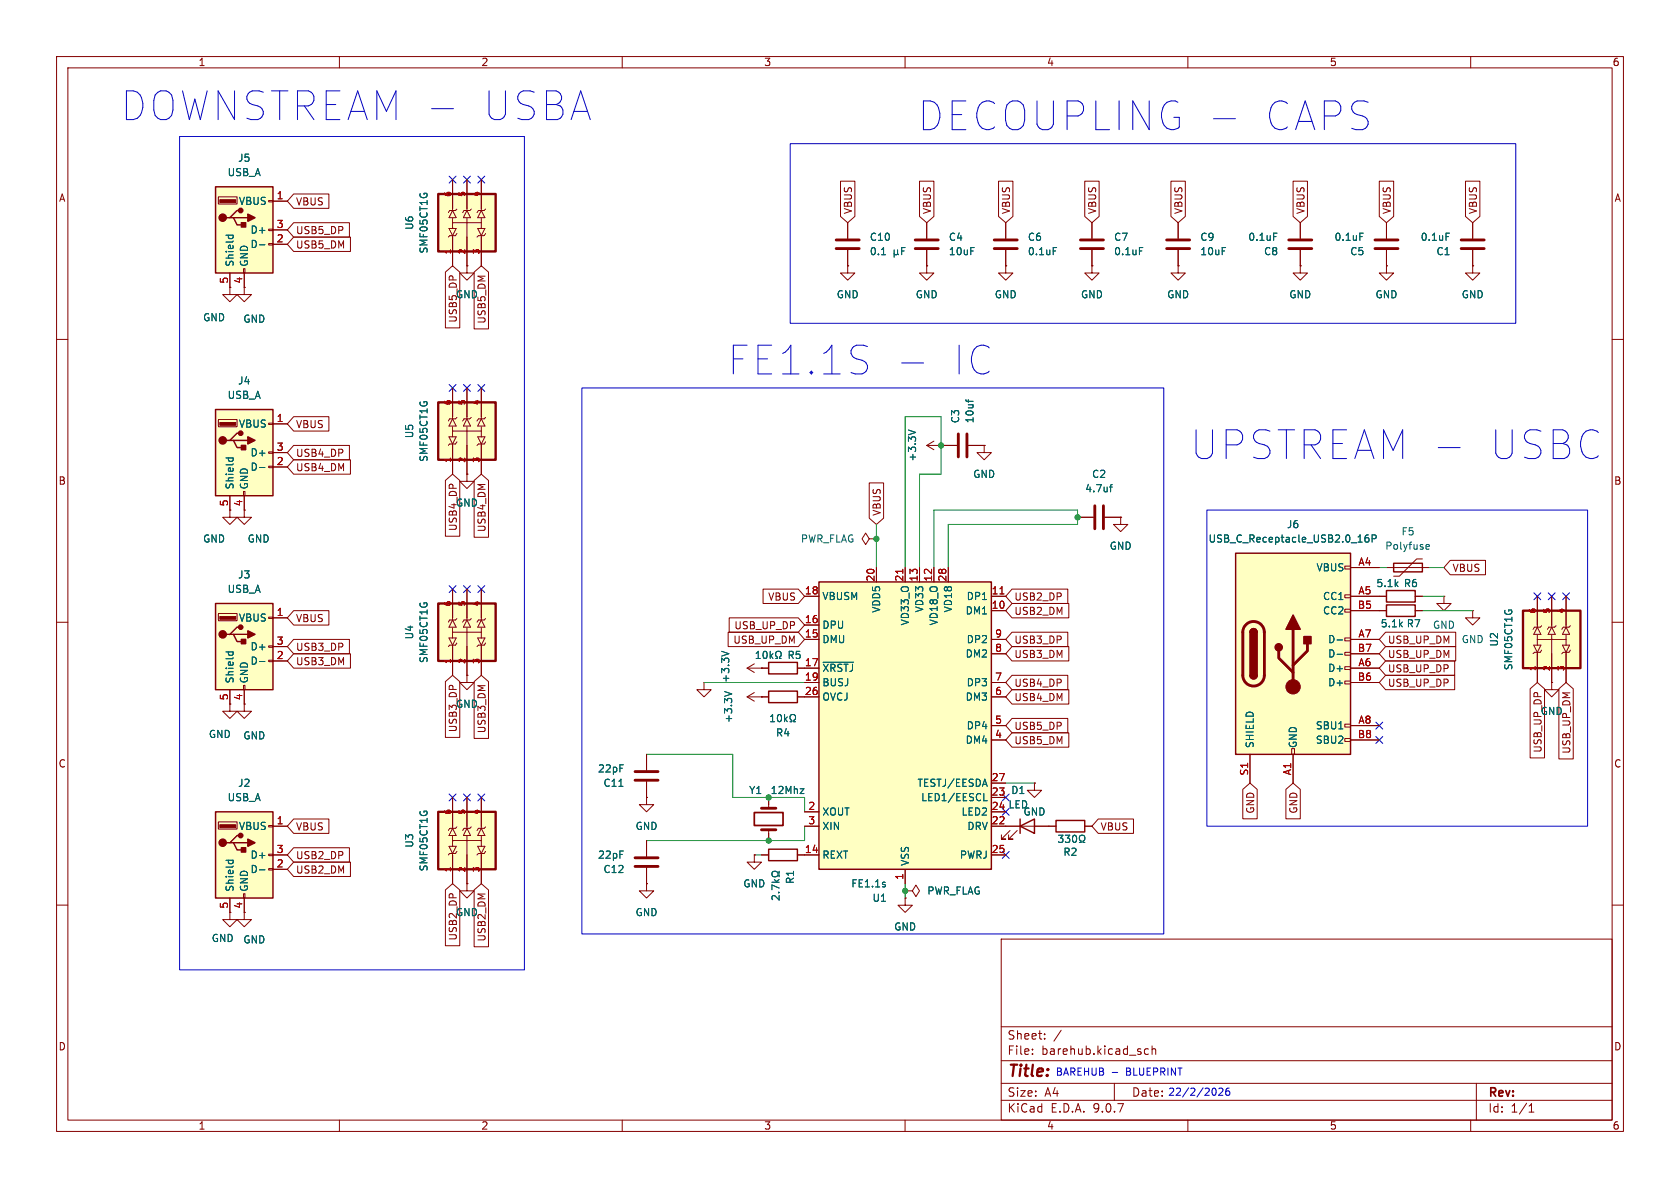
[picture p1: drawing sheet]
<svg xmlns="http://www.w3.org/2000/svg" width="297mm" height="210mm" viewBox="0 0 297 210" stroke-linecap="round" stroke-linejoin="round" font-family="sans-serif">
<g fill="none" stroke="#840000" stroke-width=".18">
<path d="M10 10h277v190h-277zM12 12h273v186h-273zM60 10v2M110 10v2M160 10v2M210 10v2M260 10v2M149.9 39.4v2.8M149.9 44.2v2.8M10 60h2M285 60h2M153.7 95.3l-.7-1.1-.6 1.1 .6 1 .7-1h1.2"/>
<path d="M154.9 95.3h.1M10 110h2M134.6 118.1h1.3M141 118.1h1.2M285 110h2M134.6 123.2h1.3M141 123.2h1.2M114.3 141v1.2h1.3l-1.3 1.3-1.3-1.3h1.3M114.3 141h.1M135.9 141v1.9M135.9 146.7v1.9M10 160h2"/>
<path d="M177 166h108v32h-108zM285 160h2M60 198v2M110 198v2M160 198v2M177 194.5h108M177 191.5h108M177 187.5h108M177 181.5h108M182.5 186.3v.1M182.5 185.5v.1M184.7 183.6v.1"/>
<path d="M184.7 182.8v.1M187.6 182.1l-1.3 2M197 191.5v3M203 185.5l-.4-.1-.3 .3v.4l.2 .2h.5M203.7 185.5l.2-.1 .3 .1 .1 .9M203.7 184.9v1.5M210 198v2M260 198v2M261 191.5v6.5M270.3 196.6h.9M270.3 195.5l.4-.4v1.5"/>
</g>
<path d="M147.8 42.4h4.1M147.8 43.9h4.1M134.6 146.7h2.6M134.6 142.9h2.6" fill="none" stroke="#840000" stroke-width=".51"/>
<g fill="none" stroke="#006464" stroke-width=".18">
<path d="M155.8 45h.8M158.1 44.8l.2 .2h.2l.2-.2M158.1 44.2v1.3M158.7 44.8l.2 .2M158.7 44.2v.6M159.4 44.4h.4M160 43.8h-.6v1.2M133.7 116.4h.7M133.7 115.5l.3-.4v1.3M135 115.3l.2-.2a.68 .68 0 0 1 .4 .7 .68 .68 0 0 1-.4 .6l-.2-.1-.1-.4zM136.2 115.1v1.3M136.3 115.9l.3 .5"/>
<path d="M136.6 115.6l-.4 .4M137.1 116.4h.3v-.2a.54 .54 0 0 1-.2-.8 .54 .54 0 0 1 .7-.2 .58 .58 0 0 1-.1 1v.2h.3M136.2 127.6h.7M136.2 126.7l.4-.4v1.3M137.6 126.4l.1-.1a.68 .68 0 0 1 .5 .6 .68 .68 0 0 1-.5 .7 .84 .84 0 0 1-.1-1.2zM138.7 126.3v1.3M138.8 127.1l.4 .5M139.2 126.7l-.5 .5M139.7 127.6h.3v-.3a.54 .54 0 0 1-.3-.7 .54 .54 0 0 1 .8-.2 .58 .58 0 0 1-.2 .9v.3h.3M141.5 139.4h.6l-.6 .9h.6"/>
</g>
<path d="M133.3 143.6h5.1v2.3h-5.1z" fill="none" stroke="#840000" stroke-width=".3"/>
<path d="M135.9 117.1h5.1v2h-5.1zM135.9 122.2h5.1v2h-5.1z" fill="none" stroke="#840000" stroke-width=".25"/>
<path d="M144.8 102.9h30.5v50.8h-30.5z" fill="#ffffc2"/>
<path d="M246.4 99.6h5.1v1.5h-5.1zM144.8 102.9h30.5v50.8h-30.5zM245.1 104.4h5.1v2h-5.1zM245.1 106.9h5.1v2.1h-5.1zM135.9 150.1h5.1v2h-5.1z" fill="none" stroke="#840000" stroke-width=".25"/>
<g fill="none" stroke="#840000" stroke-width=".18">
<path d="M163.8 39.4v2.8M177.8 39.4v2.8M193 39.4v2.8M149.9 47v1.3h1.2l-1.2 1.2-1.3-1.2h1.3M149.9 47h.1M163.8 47v1.3h1.3l-1.3 1.2-1.2-1.2h1.2M163.8 47h.1M163.8 44.2v2.8M177.8 47v1.3h1.3l-1.3 1.2-1.3-1.2h1.3M177.8 47h.1M177.8 44.2v2.8M193 47v1.3h1.3l-1.3 1.2-1.2-1.2h1.2"/>
<path d="M193 47h.1M193 44.2v2.8M229.9 47v1.3h1.2l-1.2 1.2-1.3-1.2h1.3M229.9 47h.1M163.8 78.7h5.4M163.8 78.7l1.3 .8M165.1 78l-1.3 .7M166.4 78.7h.1M171.2 78.7h2.8M174 78.7v1.3h1.3l-1.3 1.3-1.3-1.3h1.3M174 78.7h.1M190.5 91.4h2.8"/>
<path d="M195.3 91.4h2.8M198.1 91.4v1.3h1.3l-1.3 1.3-1.3-1.3h1.3M198.1 91.4h.1M251.5 98.8h-1.1l-3 3.1h-1M132.1 118.1h2.5M132.1 118.1l1.2 .8M133.3 117.3l-1.2 .8M134.6 118.1h.1M142.2 105.4h2.6M142.2 110.5h2.6M142.2 113h2.6M142.2 118.1h2.6"/>
<path d="M154.9 100.3v2.6M160 100.3v2.6M162.6 100.3v2.6M165.1 100.3v2.6M167.6 100.3v2.6M175.3 105.4h2.5M175.3 113h2.5M175.3 108h2.5M175.3 115.6h2.5M243.8 105.4h1.3M243.8 108h1.3M245.1 100.3h7.6"/>
<path d="M250.2 105.4h1.3M250.2 108h1.3M114.3 133.4v2.7M114.3 138.2v2.8M142.2 120.7h2.6M142.2 123.2h2.6M175.3 120.7h2.5M175.3 123.2h2.5M175.3 128.3h2.5M175.3 130.8h2.5M175.3 138.4h2.5M114.3 148.6v2.8"/>
<path d="M114.3 153.4v2.8M133.3 151.1v1.3h1.3l-1.3 1.3-1.2-1.3h1.2M133.3 151.1h.1M134.6 151.1h1.3M141 151.1h3.8M142.2 143.5h2.6M142.2 146.1h2.6M160 157.5h1.3l.6-1 .7 1-.7 1-.6-1M160 157.5h.1M160 158.8v1.2h1.3l-1.3 1.3-1.3-1.3h1.3M160 158.8h.1M160 153.7v2.5"/>
<path d="M175.3 146.1h2.5M175.3 151.1h2.5M175.3 141h2.5"/>
</g>
<g fill="none" stroke="#006464" stroke-width=".18">
<path d="M186.2 43.8h.6M201.4 43.8h.6M160.6 76l1.3 .4M170.8 70.6v.3M171.2 70.6v.5M196.2 86.1h.4M196.6 85.7l-.3 .2v1M252.1 96.9l.2 .2 .3-.1M252.1 96.4l.2-.1h.2l.2 .1v.2l-.6 .1M127.6 115.1l1.2 .5M145.5 117.1h5.4M109.4 139h.7"/>
<path d="M136.5 156h1.2M136.9 155.5l.5 .5M137.6 157.8h.1M137.7 158.3v.8l-.9-.8-.3 .3 .1 .4M137.7 154v.3h-.2a.54 .54 0 0 0-.7-.2 .54 .54 0 0 0-.3 .7 .58 .58 0 0 0 1-.1h.2v.3M137.7 157l-1.2-.6v.9M137.7 155.5l-.4 .3M173.9 141.5h.6"/>
</g>
<path d="M159.6 100.6v.8M176.8 105h.7" fill="none" stroke="#a90000" stroke-width=".18"/>
<g fill="none" stroke="#840000" stroke-width=".51">
<path d="M161.8 42.4h4.1M161.8 43.9h4.1M175.8 42.4h4M175.8 43.9h4M191 42.4h4.1M191 43.9h4.1M169.4 76.7v4.1M170.9 76.7v4.1M193.5 89.4v4.1M195.1 89.4v4.1M112.3 137.9h4M112.3 136.4h4"/>
<path d="M112.3 153.2h4M112.3 151.6h4"/>
</g>
<path d="M38.1 106.7h10.2v15.2h-10.2z" fill="#ffffc2"/>
<path d="M38.1 106.7h10.2v15.2h-10.2zM40.6 112.1h.7l.6 1.3h1.3M41.3 112.1h2.5M42.5 110.9h-.6l-1.3 1.2h-.6" fill="none" stroke="#840000" stroke-width=".25"/>
<g fill="#840000" stroke="#840000" stroke-width=".25">
<path d="M42.7 113h.7v.8h-.7z"/>
<path d="M43.8 111.5l1.3 .6-1.3 .7z"/>
<circle cx="39.4" cy="112.1" r=".63"/>
<circle cx="42.5" cy="110.9" r=".38"/>
</g>
<path d="M38.9 109h2.8v.5h-2.8z" fill="#840000" stroke="#840000" stroke-width=".18"/>
<path d="M38.6 108.5h3.3v1.2h-3.3zM47.5 109.1h.8v.2h-.8zM47.5 114.2h.8v.2h-.8zM47.5 116.7h.8v.3h-.8zM48.3 109.2h2.5M48.3 114.3h2.5M48.3 116.8h2.5M260.3 108v1.2h1.3l-1.3 1.3-1.2-1.3h1.2M260.3 108h.1M40.6 121.9v2.6M43.1 121.2h.2v.7h-.2zM43.2 121.9v2.6" fill="none" stroke="#840000" stroke-width=".18"/>
<path d="M39.9 115.2h1.3M40.4 115.2v.4M41.2 115.2v.4M45.9 116.9h.9" fill="none" stroke="#006464" stroke-width=".18"/>
<path d="M269.2 108h10.2v10.1h-10.2z" fill="#ffffc2"/>
<path d="M269.2 108h10.2v10.1h-10.2z" fill="none" stroke="#840000" stroke-width=".41"/>
<g fill="none" stroke="#840000" stroke-width=".18">
<path d="M255.3 105.4v1.3h1.2l-1.2 1.3-1.3-1.3h1.3M255.3 105.4h.1M271.1 114h1.3l-.6 1.3zM271.8 105.4v5.6M271.8 112.3v1.7M271.8 115.3v5.4M271.8 113h5.1M271.8 110.9l.6 1.2h-1.3zM272.5 114.9l-.2 .4h-1l-.3 .3M272.5 110.6l-.2 .3h-1l-.3 .4M274.3 105.4v5.3M274.3 112.3v8.4"/>
<path d="M274.3 110.9l.7 1.2h-1.3zM275.1 110.6l-.3 .3h-1l-.2 .4M276.2 114h1.3l-.6 1.3zM276.9 105.4v5.6M276.9 112.3v1.7M276.9 115.3v5.4M276.9 110.9l.6 1.2h-1.3zM277.6 114.9l-.2 .4h-1l-.3 .3M277.6 110.6l-.2 .3h-1l-.3 .4M274.3 120.7v1.2h1.3l-1.3 1.3-1.3-1.3h1.3M274.3 120.7h.1"/>
</g>
<path d="M218.4 97.8h20.4v35.6h-20.4z" fill="#ffffc2"/>
<g fill="none" stroke="#840000" stroke-width=".18">
<path d="M245.1 47v1.3h1.3l-1.3 1.2-1.3-1.2h1.3M245.1 47h.1M237.7 100.1h1.1v.5h-1.1zM237.7 105.2h1.1v.5h-1.1zM237.7 107.7h1.1v.5h-1.1zM237.7 112.8h1.1v.5h-1.1zM237.7 115.3h1.1v.5h-1.1zM237.7 117.9h1.1v.5h-1.1zM238.8 100.3h5M238.8 105.4h5M238.8 108h5M238.8 113h5"/>
<path d="M238.8 115.6h5M238.8 118.1h5M124.5 120.7v1.2h1.2l-1.2 1.3-1.3-1.3h1.3M124.5 120.7h.1M132.1 123.2l1.2 .8M132.1 123.2h2.5M133.3 122.4l-1.2 .8M134.6 123.2h.1M221 133.4v5M228.3 132.3h.6v1.1h-.6zM228.6 133.4v5M237.7 120.4h1.1v.5h-1.1z"/>
<path d="M237.7 128h1.1v.5h-1.1zM237.7 130.6h1.1v.5h-1.1zM238.8 120.7h5M238.8 128.3h5M238.8 130.8h5M114.3 156.2v1.3h1.3l-1.3 1.3-1.3-1.3h1.3M114.3 156.2h.1"/>
</g>
<path d="M218.4 97.8h20.4v35.6h-20.4zM221 111.8a.64 .64 0 0 1 .6-.7 .64 .64 0 0 1 .6 .7M221 119.4a.64 .64 0 0 0 .6 .6 .64 .64 0 0 0 .6-.6" fill="none" stroke="#840000" stroke-width=".25"/>
<path d="M220.3 110.4a1.9 1.9 0 0 1 2-.4 1.9 1.9 0 0 1 1.2 1.8v7.6a1.91 1.91 0 0 1-1.9 1.9 1.91 1.91 0 0 1-1.9-1.9v-7.8l.2-.6zM226.1 115.1v1.2l2.5 2.6M228.6 111.3v10.1M231.1 113.8v1.3l-2.5 2.5" fill="none" stroke="#840000" stroke-width=".51"/>
<g fill="#840000" stroke="#840000" stroke-width=".25">
<path d="M221 111.8h1.2v7.6h-1.2z"/>
<path d="M221.2 111.3a.64 .64 0 0 1 .7-.1 .64 .64 0 0 1 .3 .6h-1.2z"/>
<path d="M221 119.4h1.2a.64 .64 0 0 1-.6 .6 .64 .64 0 0 1-.6-.6z"/>
<path d="M228.6 108.7l1.3 2.6h-2.6z"/>
<path d="M230.5 112.5h1.3v1.3h-1.3z"/>
<circle cx="226.1" cy="114.4" r=".63"/>
</g>
<circle cx="228.6" cy="121.4" r="1.27" fill="#840000" stroke="#840000" stroke-width=".18"/>
<path d="M241.9 94.6h-.4a.86 .86 0 0 0 0 1.2l.5-.1v-.4l-.2-.3h-.3l-.2 .3M242.6 95.2h.6l.1-.2-.1-.3-.6-.1v1.2M236.4 113.1h.9M236.4 115.7h.9M128.1 122.2l1.3 .5" fill="none" stroke="#006464" stroke-width=".18"/>
<path d="M38.1 72.4h10.2v15.2h-10.2z" fill="#ffffc2"/>
<path d="M38.1 72.4h10.2v15.2h-10.2zM40.6 77.9h.7l.6 1.2h1.3M41.3 77.9h2.5M42.5 76.6h-.6l-1.3 1.3h-.6" fill="none" stroke="#840000" stroke-width=".25"/>
<g fill="#840000" stroke="#840000" stroke-width=".25">
<path d="M42.7 78.7h.7v.8h-.7z"/>
<path d="M43.8 77.2l1.3 .7-1.3 .6z"/>
<circle cx="39.4" cy="77.9" r=".63"/>
<circle cx="42.5" cy="76.6" r=".38"/>
</g>
<path d="M38.9 74.7h2.8v.5h-2.8z" fill="#840000" stroke="#840000" stroke-width=".18"/>
<g fill="none" stroke="#840000" stroke-width=".18">
<path d="M40.6 50.8v1.3h1.3l-1.3 1.2-1.2-1.2h1.2M40.6 50.8h.1M43.2 50.8v1.3h1.2l-1.2 1.2-1.3-1.2h1.3M82.5 47v1.3h1.3l-1.3 1.2-1.2-1.2h1.2M82.5 47h.1M38.6 74.2h3.3v1.2h-3.3zM47.5 74.8h.8v.3h-.8zM47.5 79.9h.8v.2h-.8zM48.3 74.9h2.5M40.6 90.2v1.2h1.3l-1.3 1.3-1.2-1.3h1.2M40.6 90.2h.1M40.6 87.6v2.6"/>
<path d="M43.1 86.9h.2v.7h-.2zM43.2 87.6v3.8h1.2l-1.2 1.3-1.3-1.3h1.3M47.5 82.4h.8v.3h-.8zM48.3 80h2.5M48.3 82.6h2.5"/>
</g>
<path d="M39.9 81h1.3M40.4 81v.3M41.2 81v.3M45.9 82.6h.9" fill="none" stroke="#006464" stroke-width=".18"/>
<path d="M77.5 34.3h10.1v10.2h-10.1z" fill="#ffffc2"/>
<path d="M77.5 34.3h10.1v10.2h-10.1z" fill="none" stroke="#840000" stroke-width=".41"/>
<g fill="none" stroke="#840000" stroke-width=".18">
<path d="M80 31.8v5.5M80 38.6v1.8M80 39.4h5.1M80 37.2l.6 1.3h-1.2zM80.8 37l-.3 .2h-1l-.3 .4M82.5 31.8v5.3M82.5 38.6v8.4M82.5 37.2l.7 1.3h-1.3zM83.3 37l-.2 .2h-1.1l-.2 .4M85.1 31.8v5.5M85.1 38.6v1.8M85.1 37.2l.6 1.3h-1.2z"/>
<path d="M85.9 37l-.3 .2h-1l-.3 .4M79.4 40.4h1.2l-.6 1.3zM80 41.7v5.3M80.8 41.3l-.3 .4h-1l-.3 .2M84.5 40.4h1.2l-.6 1.3zM85.1 41.7v5.3M85.9 41.3l-.3 .4h-1l-.3 .2"/>
</g>
<path d="M38.1 33h10.2v15.3h-10.2z" fill="#ffffc2"/>
<path d="M38.1 33h10.2v15.3h-10.2zM40.6 38.5h.7l.6 1.3h1.3M41.3 38.5h2.5M42.5 37.2h-.6l-1.3 1.3h-.6" fill="none" stroke="#840000" stroke-width=".25"/>
<g fill="#840000" stroke="#840000" stroke-width=".25">
<path d="M42.7 39.4h.7v.7h-.7z"/>
<path d="M43.8 37.8l1.3 .7-1.3 .6z"/>
<circle cx="39.4" cy="38.5" r=".63"/>
<circle cx="42.5" cy="37.2" r=".38"/>
</g>
<path d="M38.9 35.3h2.8v.5h-2.8z" fill="#840000" stroke="#840000" stroke-width=".18"/>
<path d="M38.6 34.8h3.3v1.3h-3.3zM47.5 35.4h.8v.3h-.8zM48.3 35.6h2.5M40.6 48.3v2.5M43.1 47.5h.2v.8h-.2zM43.2 48.3v2.5M47.5 40.5h.8v.3h-.8zM47.5 43.1h.8v.2h-.8zM48.3 40.6h2.5M48.3 43.2h2.5" fill="none" stroke="#840000" stroke-width=".18"/>
<path d="M39.9 41.6h1.3M40.4 41.6v.3M41.2 41.6v.3M45.9 43.3h.9" fill="none" stroke="#006464" stroke-width=".18"/>
<path d="M77.5 71.1h10.1v10.2h-10.1z" fill="#ffffc2"/>
<path d="M77.5 71.1h10.1v10.2h-10.1z" fill="none" stroke="#840000" stroke-width=".41"/>
<g fill="none" stroke="#840000" stroke-width=".18">
<path d="M79.4 77.2h1.2l-.6 1.3zM80 68.6v5.6M80 75.4v1.8M80 78.5v5.3M80 76.2h5.1M80 74l.6 1.3h-1.2zM80.8 78.1l-.3 .4h-1l-.3 .2M80.8 73.8l-.3 .2h-1l-.3 .4M82.5 68.6v5.3M82.5 75.4v8.4M82.5 74l.7 1.3h-1.3zM83.3 73.8l-.2 .2h-1.1l-.2 .4"/>
<path d="M84.5 77.2h1.2l-.6 1.3zM85.1 68.6v5.6M85.1 75.4v1.8M85.1 78.5v5.3M85.1 74l.6 1.3h-1.2zM85.9 78.1l-.3 .4h-1l-.3 .2M85.9 73.8l-.3 .2h-1l-.3 .4"/>
</g>
<path d="M38.1 143.5h10.2v15.3h-10.2z" fill="#ffffc2"/>
<path d="M38.1 143.5h10.2v15.3h-10.2zM40.6 149h.7l.6 1.2h1.3M41.3 149h2.5M42.5 147.7h-.6l-1.3 1.3h-.6" fill="none" stroke="#840000" stroke-width=".25"/>
<g fill="#840000" stroke="#840000" stroke-width=".25">
<path d="M42.7 149.9h.7v.7h-.7z"/>
<path d="M43.8 148.3l1.3 .7-1.3 .6z"/>
<circle cx="39.4" cy="149" r=".63"/>
<circle cx="42.5" cy="147.7" r=".38"/>
</g>
<path d="M38.9 145.8h2.8v.5h-2.8z" fill="#840000" stroke="#840000" stroke-width=".18"/>
<path d="M38.6 145.3h3.3v1.3h-3.3zM40.6 158.8v2.5M43.1 158h.2v.8h-.2zM43.2 158.8v3.8h1.2l-1.2 1.2-1.3-1.2h1.3M47.5 145.9h.8v.3h-.8zM47.5 151h.8v.3h-.8zM47.5 153.5h.8v.3h-.8zM48.3 146.1h2.5M48.3 151.1h2.5M48.3 153.7h2.5" fill="none" stroke="#840000" stroke-width=".18"/>
<path d="M39.9 152.1h1.3M40.4 152.1v.3M41.2 152.1v.3M45.9 153.8h.9" fill="none" stroke="#006464" stroke-width=".18"/>
<path d="M77.5 143.5h10.1v10.2h-10.1z" fill="#ffffc2"/>
<path d="M77.5 143.5h10.1v10.2h-10.1z" fill="none" stroke="#840000" stroke-width=".41"/>
<g fill="none" stroke="#840000" stroke-width=".18">
<path d="M260.3 47v1.3h1.3l-1.3 1.2-1.2-1.2h1.2M260.3 47h.1M82.5 83.8v1.3h1.3l-1.3 1.3-1.2-1.3h1.2M82.5 83.8h.1M79.4 149.6h1.2l-.6 1.3zM80 141v5.6M80 147.8v1.8M80 150.9v5.3M80 148.6h5.1M80 146.4l.6 1.3h-1.2zM80.8 150.5l-.3 .4h-1l-.3 .2M80.8 146.2l-.3 .2h-1l-.3 .4"/>
<path d="M82.5 156.2v1.3h1.3l-1.3 1.3-1.2-1.3h1.2M82.5 156.2h.1M82.5 141v5.3M82.5 147.8v8.4M82.5 146.4l.7 1.3h-1.3zM83.3 146.2l-.2 .2h-1.1l-.2 .4M84.5 149.6h1.2l-.6 1.3zM85.1 141v5.6M85.1 147.8v1.8M85.1 150.9v5.3M85.1 146.4l.6 1.3h-1.2zM85.9 150.5l-.3 .4h-1l-.3 .2"/>
<path d="M85.9 146.2l-.3 .2h-1l-.3 .4M185.4 146.1h1.3M191.8 146.1h1.2M40.6 161.3v1.3h1.3l-1.3 1.2-1.2-1.2h1.2M40.6 161.3h.1"/>
</g>
<path d="M186.7 145h5.1v2.1h-5.1z" fill="none" stroke="#840000" stroke-width=".25"/>
<path d="M187.1 147.6h.8l-.4 .5 .4 .2v.5l-.2 .1-.6-.1M188.3 147.6h.8l-.4 .5 .4 .2v.5l-.2 .1-.6-.1M189.7 147.8l.2-.2a.68 .68 0 0 1 .4 .7 .68 .68 0 0 1-.4 .6l-.2-.1-.1-.4zM190.8 148.9h.3v-.2a.54 .54 0 0 1-.3-.8 .54 .54 0 0 1 .8-.2 .58 .58 0 0 1-.1 1v.2h.3" fill="none" stroke="#006464" stroke-width=".18"/>
<path d="M77.5 106.7h10.1v10.1h-10.1z" fill="#ffffc2"/>
<path d="M77.5 106.7h10.1v10.1h-10.1z" fill="none" stroke="#840000" stroke-width=".41"/>
<g fill="none" stroke="#840000" stroke-width=".18">
<path d="M48.3 35.6h2.5M51.9 34.3h6.2v2.5h-6.2l-1.1-1.2zM51.9 39.4h9.9v2.5h-9.9l-1.1-1.3zM80 31.8v5M82.5 31.8v5M85.1 31.8v5M148.6 32h2.5v6.3l-1.2 1.1-1.3-1.1zM149.9 39.4v2.8M162.6 32h2.5v6.3l-1.3 1.1-1.2-1.1zM163.8 39.4v2.8M176.5 32h2.6v6.3l-1.3 1.1-1.3-1.1zM177.8 39.4v2.8"/>
<path d="M191.8 32h2.5v6.3l-1.3 1.1-1.2-1.1zM193 39.4v2.8M207 32h2.6v6.3l-1.3 1.1-1.3-1.1zM208.3 39.4v2.8M228.6 32h2.5v6.3l-1.2 1.1-1.3-1.1zM229.9 39.4v2.8M243.8 32h2.6v6.3l-1.3 1.1-1.3-1.1zM245.1 39.4v2.8M259.1 32h2.5v6.3l-1.3 1.1-1.2-1.1zM260.3 39.4v2.8M40.6 50.8h.1M40.6 48.3v2.5"/>
<path d="M43.2 48.3v2.5M48.3 40.6h2.5M48.3 43.2h2.5M51.9 41.9h10.1v2.6h-10.1l-1.1-1.3zM78.7 48.1l1.3-1.1 1.3 1.1v9.9h-2.6zM80 41.9v5.1M82.5 47h.1M82.5 41.9v5.1M83.8 48.1l1.3-1.1 1.3 1.1v10h-2.6zM85.1 41.9v5.1M149.9 47h.1M149.9 44.2v2.8"/>
<path d="M163.8 47h.1M163.8 44.2v2.8M177.8 47h.1M177.8 44.2v2.8M193 47h.1M193 44.2v2.8M208.3 47v1.3h1.2l-1.2 1.2-1.3-1.2h1.3M208.3 47h.1M208.3 44.2v2.8M229.9 47h.1M229.9 44.2v2.8M245.1 47h.1"/>
<path d="M245.1 44.2v2.8M260.3 47h.1M260.3 44.2v2.8M48.3 74.9h2.5M51.9 73.7h6.2v2.5h-6.2l-1.1-1.3zM51.9 78.7h9.9v2.6h-9.9l-1.1-1.3zM80 68.6v5.1M80 78.7v5.1M82.5 68.6v5.1M82.5 78.7v5.1M85.1 68.6v5.1M85.1 78.7v5.1"/>
<path d="M166.4 78.7h.1M166.4 78.7h2.8M171.2 78.7h2.8M174 78.7h.1M40.6 90.2h.1M40.6 87.6v2.6M43.2 87.6v2.6M48.3 80h2.5M48.3 82.6h2.5M51.9 81.3h10.1v2.5h-10.1l-1.1-1.2zM78.7 84.9l1.3-1.1 1.3 1.1v9.9h-2.6zM82.5 83.8h.1"/>
<path d="M83.8 84.9l1.3-1.1 1.3 1.1v10.1h-2.6zM153.7 85.4h2.5v6.2l-1.3 1.1-1.2-1.1zM190.5 91.4h2.8M195.3 91.4h2.8M198.1 91.4h.1M256.4 99.1h6.2v2.5h-6.2l-1.1-1.3zM48.3 109.2h2.5M48.3 114.3h2.5M48.3 116.8h2.5M51.9 113h9.9v2.6h-9.9l-1.1-1.3zM51.9 115.6h10.1v2.5h-10.1l-1.1-1.3zM51.9 107.9h6.2v2.6h-6.2l-1.1-1.3z"/>
<path d="M79.4 112.8h1.2l-.6 1.2zM80 104.1v5.6M80 111v1.8M80 114v5.4M80 111.8h5.1M80 109.6l.6 1.3h-1.2zM80.8 113.7l-.3 .3h-1l-.3 .3M80.8 109.3l-.3 .3h-1l-.3 .4M82.5 119.4v1.3h1.3l-1.3 1.2-1.2-1.2h1.2M82.5 119.4h.1M82.5 104.1v5.4M82.5 111v8.4"/>
<path d="M82.5 109.6l.7 1.3h-1.3zM83.3 109.3l-.2 .3h-1.1l-.2 .4M84.5 112.8h1.2l-.6 1.2zM85.1 104.1v5.6M85.1 111v1.8M85.1 114v5.4M85.1 109.6l.6 1.3h-1.2zM85.9 113.7l-.3 .3h-1l-.3 .3M85.9 109.3l-.3 .3h-1l-.3 .4M128.7 111.8h12.4l1.1 1.2-1.1 1.3h-12.4zM128.9 109.2h12.2l1.1 1.3-1.1 1.3h-12.2zM134.6 118.1h.1"/>
<path d="M134.6 118.1h1.3M134.9 104.1h6.2l1.1 1.3-1.1 1.3h-6.2zM141 118.1h3.8M142.2 105.4h2.6M142.2 113h2.6M142.2 110.5h2.6M154.9 100.3v2.6M160 100.3v2.6M162.6 100.3v2.6M165.1 100.3v2.6M167.6 100.3v2.6M175.3 105.4h2.5"/>
<path d="M175.3 108h2.5M175.3 113h2.5M175.3 115.6h2.5M178.9 106.7h10.1v2.5h-10.1l-1.1-1.2zM178.9 104.1h9.9v2.6h-9.9l-1.1-1.3zM178.9 111.8h9.9v2.5h-9.9l-1.1-1.3zM178.9 119.4h9.9v2.5h-9.9l-1.1-1.2zM178.9 114.3h10.1v2.5h-10.1l-1.1-1.2zM238.8 100.3h5M238.8 105.4h6.3M238.8 108h6.3M238.8 113h5"/>
<path d="M238.8 115.6h5M238.8 118.1h5M245 119.4h12.2v2.5h-12.2l-1.2-1.2zM245 116.8h12.2v2.6h-12.2l-1.2-1.3zM245 114.3h12.4v2.5h-12.4l-1.2-1.2zM245 111.8h12.4v2.5h-12.4l-1.2-1.3zM250.2 105.4h1.3M250.2 108h1.3M271.8 105.4v5.1M271.8 115.6v5.1M274.3 105.4v5.1M274.3 115.6v5.1"/>
<path d="M276.9 105.4v5.1M276.9 115.6v5.1M40.6 124.5v1.2h1.3l-1.3 1.3-1.2-1.3h1.2M40.6 124.5h.1M40.6 121.9v2.6M43.2 121.9v3.8h1.2l-1.2 1.3-1.3-1.3h1.3M78.7 120.5l1.3-1.1 1.3 1.1v9.9h-2.6zM83.8 120.5l1.3-1.1 1.3 1.1v10h-2.6zM114.3 133.4v2.7M114.3 138.2v2.8M134.6 123.2h.1M134.6 123.2h1.3"/>
<path d="M141 123.2h3.8M142.2 120.7h2.6M175.3 120.7h2.5M175.3 128.3h2.5M175.3 130.8h2.5M175.3 123.2h2.5M175.3 138.4h2.5M178.9 127h9.9v2.5h-9.9l-1.1-1.2zM178.9 121.9h10.1v2.6h-10.1l-1.1-1.3zM178.9 129.5h10.1v2.6h-10.1l-1.1-1.3zM182.9 138.4v1.3h1.2l-1.2 1.3-1.3-1.3h1.3M182.9 138.4h.1"/>
<path d="M219.7 139.5l1.3-1.1 1.3 1.1v5.2h-2.6zM221 133.4v5M227.3 139.5l1.3-1.1 1.3 1.1v5.2h-2.6zM228.6 133.4v5M238.8 120.7h5M238.8 128.3h5M238.8 130.8h5M270.5 121.8l1.3-1.1 1.3 1.1v12.2h-2.6zM274.3 120.7h.1M275.6 121.8l1.3-1.1 1.2 1.1v12.4h-2.5zM40.6 158.8v2.5M43.2 158.8v2.5"/>
<path d="M48.3 146.1h2.5M48.3 151.1h2.5M48.3 153.7h2.5M51.9 152.4h10.1v2.5h-10.1l-1.1-1.2zM51.9 144.8h6.2v2.5h-6.2l-1.1-1.2zM51.9 149.9h9.9v2.5h-9.9l-1.1-1.3zM78.7 157.3l1.3-1.1 1.3 1.1v9.9h-2.6zM80 141v5.1M80 151.1v5.1M82.5 156.2h.1M82.5 141v5.1M82.5 151.1v5.1"/>
<path d="M83.8 157.3l1.3-1.1 1.3 1.1v10.1h-2.6zM85.1 141v5.1M85.1 151.1v5.1M114.3 156.2h.1M114.3 141h.1M114.3 148.6v2.8M114.3 153.4v2.8M133.3 151.1h.1M134.6 151.1h1.3M135.9 141v1.2M135.9 147.3v1.3M141 151.1h3.8"/>
<path d="M142.2 146.1h2.6M142.2 143.5h2.6M160 157.5h.1M160 158.8h.1M160 153.7v2.5M175.3 146.1h11.4M175.3 151.1h2.5M175.3 141h2.5M178.6 146.8l-1.6 1.5h.8h-.8v-.7M179.8 146.8l-1.5 1.5h.8h-.8v-.7M191.8 146.1h1.2M194.2 144.8h6.2v2.5h-6.2l-1.2-1.2z"/>
<path d="M40.6 161.3h.1"/>
</g>
<path d="M180.3 146.1l2.6-1.3v2.5zM180.3 144.8v2.5" fill="none" stroke="#840000" stroke-width=".25"/>
<path d="M206.2 43.9h4.1M206.2 42.4h4.1M227.8 43.9h4.1M227.8 42.4h4.1M243.1 43.9h4M243.1 42.4h4M258.3 43.9h4.1M258.3 42.4h4.1" fill="none" stroke="#840000" stroke-width=".51"/>
<g fill="none" stroke="#006464" stroke-width=".18">
<path d="M39.9 41.6h1.3M40.4 41.6v.3M41.2 41.6v.3M45.9 43.3h.9M155.8 45h.8M158.1 44.8l.2 .2h.2l.2-.2M158.1 44.2v1.3M158.7 44.8l.2 .2M158.7 44.2v.6M159.4 44.4h.4M160 43.8h-.6v1.2M186.2 43.8h.6"/>
<path d="M201.4 43.8h.6M225.2 41.2h.6M240.4 41.2h.6M255.6 41.2h.6M160.6 76l1.3 .4M170.8 70.6v.3M171.2 70.6v.5M39.9 81h1.3M40.4 81v.3M41.2 81v.3M45.9 82.6h.9M196.2 86.1h.4"/>
<path d="M196.6 85.7l-.3 .2v1M241.9 94.6h-.4a.86 .86 0 0 0 0 1.2l.5-.1v-.4l-.2-.3h-.3l-.2 .3M242.6 95.2h.6l.1-.2-.1-.3-.6-.1v1.2M39.9 115.2h1.3M40.4 115.2v.4M41.2 115.2v.4M45.9 116.9h.9M127.6 115.1l1.2 .5M133.7 116.4h.7M133.7 115.5l.3-.4v1.3M135 115.3l.2-.2a.68 .68 0 0 1 .4 .7 .68 .68 0 0 1-.4 .6l-.2-.1-.1-.4zM136.2 115.1v1.3"/>
<path d="M136.3 115.9l.3 .5M136.6 115.6l-.4 .4M137.1 116.4h.3v-.2a.54 .54 0 0 1-.2-.8 .54 .54 0 0 1 .7-.2 .58 .58 0 0 1-.1 1v.2h.3M145.5 117.1h5.4M236.4 113.1h.9M236.4 115.7h.9M109.4 139h.7M128.1 122.2l1.3 .5M136.2 127.6h.7M136.2 126.7l.4-.4v1.3M137.6 126.4l.1-.1a.68 .68 0 0 1 .5 .6 .68 .68 0 0 1-.5 .7 .84 .84 0 0 1-.1-1.2zM138.7 126.3v1.3"/>
<path d="M138.8 127.1l.4 .5M139.2 126.7l-.5 .5M139.7 127.6h.3v-.3a.54 .54 0 0 1-.3-.7 .54 .54 0 0 1 .8-.2 .58 .58 0 0 1-.2 .9v.3h.3M141.5 139.4h.6l-.6 .9h.6M39.9 152.1h1.3M40.4 152.1v.3M41.2 152.1v.3M45.9 153.8h.9M136.5 156h1.2M136.9 155.5l.5 .5M137.6 157.8h.1M137.7 158.3v.8l-.9-.8-.3 .3 .1 .4"/>
<path d="M137.7 154v.3h-.2a.54 .54 0 0 0-.7-.2 .54 .54 0 0 0-.3 .7 .58 .58 0 0 0 1-.1h.2v.3M137.7 157l-1.2-.6v.9M137.7 155.5l-.4 .3M173.9 141.5h.6M187.1 147.6h.8l-.4 .5 .4 .2v.5l-.2 .1-.6-.1M188.3 147.6h.8l-.4 .5 .4 .2v.5l-.2 .1-.6-.1M189.7 147.8l.2-.2a.68 .68 0 0 1 .4 .7 .68 .68 0 0 1-.4 .6l-.2-.1-.1-.4zM190.8 148.9h.3v-.2a.54 .54 0 0 1-.3-.8 .54 .54 0 0 1 .8-.2 .58 .58 0 0 1-.1 1v.2h.3"/>
</g>
<g fill="none" stroke="#009600" stroke-width=".18">
<path d="M154.9 92.7v7.6M160 100.3v-26.6h6.4v10.1h-3.8v16.5M165.1 100.3v-10.1h25.4v2.5h-22.9v7.6M243.8 100.3h1.3M251.5 108h8.8M251.5 105.4h3.8M252.7 100.3h2.6M114.3 133.4h15.2v7.6h12.7v2.5M124.5 120.7h17.7M177.8 138.4h5.1M133.3 151.1h1.3M142.2 146.1v2.5h-27.9"/>
<path d="M160 156.2v2.6"/>
</g>
<g fill="none" stroke="#000084" stroke-width=".18">
<path d="M79.4 31.1l1.2 1.3M80.6 31.1l-1.2 1.3M81.9 31.1l1.3 1.3M83.2 31.1l-1.3 1.3M84.5 31.1l1.2 1.3M85.7 31.1l-1.2 1.3M79.4 68l1.2 1.2M80.6 68l-1.2 1.2M81.9 68l1.3 1.2M83.2 68l-1.3 1.2M84.5 68l1.2 1.2M85.7 68l-1.2 1.2"/>
<path d="M79.4 103.5l1.2 1.2M80.6 103.5l-1.2 1.2M81.9 103.5l1.3 1.2M83.2 103.5l-1.3 1.2M84.5 103.5l1.2 1.2M85.7 103.5l-1.2 1.2M271.2 104.8l1.2 1.2M272.4 104.8l-1.2 1.2M273.7 104.8l1.2 1.2M274.9 104.8l-1.2 1.2M276.3 104.8l1.2 1.2M277.5 104.8l-1.2 1.2"/>
<path d="M243.2 130.2l1.2 1.2M243.2 127.7l1.2 1.2M244.4 130.2l-1.2 1.2M244.4 127.7l-1.2 1.2M79.4 140.4l1.2 1.2M80.6 140.4l-1.2 1.2M81.9 140.4l1.3 1.2M83.2 140.4l-1.3 1.2M84.5 140.4l1.2 1.2M85.7 140.4l-1.2 1.2M177.2 140.4l1.2 1.2M177.2 150.5l1.2 1.2"/>
<path d="M177.2 142.9l1.2 1.2M178.4 140.4l-1.2 1.2M178.4 150.5l-1.2 1.2M178.4 142.9l-1.2 1.2"/>
</g>
<path d="M76.3 19.2h3.9M31.7 24.1h61v147.4h-61zM139.7 25.4h128.3v31.8h-128.3zM214.5 21h3.9M102.9 68.6h102.8v96.5h-102.8zM159.4 64.2h3.9M254.3 79.1h3.8M213.4 90.2h67.3v55.9h-67.3zM196.6 189.6h1M214.8 192.4l.2 .4-.2 .8M215.5 192.5l.5-.1 .2 .3-.8 .9h.8M217.3 192.4h-.4a.86 .86 0 0 0 0 1.2l.5-.1v-.4l-.2-.3-.4 .1-.1 .2" fill="none" stroke="#0000c2" stroke-width=".18"/>
<path d="M159.6 100.6v.8M176.8 105h.7" fill="none" stroke="#a90000" stroke-width=".18"/>
<g fill="#009600" stroke="#009600" stroke-width=".18">
<circle cx="166.4" cy="78.7" r=".46"/>
<circle cx="135.9" cy="141" r=".46"/>
<circle cx="154.9" cy="95.3" r=".46"/>
<circle cx="190.5" cy="91.4" r=".46"/>
<circle cx="135.9" cy="148.6" r=".46"/>
<circle cx="160" cy="157.5" r=".46"/>
</g>
<g font-size="7.1" fill="#0000c2">
<text x="21.4" y="21.6">DOWNSTREAM -</text>
<text x="84.4" y="21.6">USBA</text>
<text x="162.3" y="23.3">DECOUPLING -</text>
<text x="222.6" y="23.3">CAPS</text>
<text x="128.7" y="66.5">FE1.1S</text>
<text x="167.5" y="66.5">IC</text>
<text x="210.5" y="81.5">UPSTREAM -</text>
<text x="262.4" y="81.5">USBC</text>
</g>
<text font-size="2.8" fill="#840000" x="178" y="190.9">Title:</text>
<g font-size="2.1" fill="#840000">
<text x="178" y="184">Sheet:</text>
<text x="178" y="186.7">File:</text>
<text x="184.1" y="186.7">barehub.kicad_sch</text>
<text x="178" y="196.9">KiCad</text>
<text x="178" y="194.1">Size:</text>
<text x="184.7" y="194.1">A4</text>
<text x="185.7" y="196.9">E.D.A.</text>
<text x="193.3" y="196.9">9.0.7</text>
<text x="200" y="194.1">Date:</text>
<text x="263" y="194.3">Rev:</text>
<text x="263" y="196.9">Id:</text>
<text x="267.1" y="196.9">1/1</text>
</g>
<g font-size="1.8" fill="#840000">
<text x="35" y="11.9">1</text>
<text x="85" y="11.9">2</text>
<text x="135" y="11.9">3</text>
<text x="185" y="11.9">4</text>
<text x="235" y="11.9">5</text>
<text x="285" y="11.9">6</text>
<text x="10.3" y="35.9">A</text>
<text x="285.3" y="35.9">A</text>
<text x="52.2" y="36.5">VBUS</text>
<text x="52.2" y="41.6">USB5_DP</text>
<text x="150.8" y="37.9" transform="rotate(-90 150.8 37.9)">VBUS</text>
<text x="164.8" y="37.9" transform="rotate(-90 164.8 37.9)">VBUS</text>
<text x="178.8" y="37.9" transform="rotate(-90 178.8 37.9)">VBUS</text>
<text x="194" y="37.9" transform="rotate(-90 194 37.9)">VBUS</text>
<text x="209.2" y="37.9" transform="rotate(-90 209.2 37.9)">VBUS</text>
<text x="230.8" y="37.9" transform="rotate(-90 230.8 37.9)">VBUS</text>
<text x="246.1" y="37.9" transform="rotate(-90 246.1 37.9)">VBUS</text>
<text x="261.3" y="37.9" transform="rotate(-90 261.3 37.9)">VBUS</text>
<text x="52.2" y="44.1">USB5_DM</text>
<text x="42.9" y="50.2" transform="rotate(-90 42.9 50.2)">4</text>
<text x="81" y="57.1" transform="rotate(-90 81 57.1)">USB5_DP</text>
<text x="86" y="57.3" transform="rotate(-90 86 57.3)">USB5_DM</text>
<text x="52.2" y="75.9">VBUS</text>
<text x="52.2" y="81">USB4_DP</text>
<text x="52.2" y="83.5">USB4_DM</text>
<text x="10.3" y="85.9">B</text>
<text x="285.3" y="85.9">B</text>
<text x="81" y="94" transform="rotate(-90 81 94)">USB4_DP</text>
<text x="86" y="94.2" transform="rotate(-90 86 94.2)">USB4_DM</text>
<text x="155.9" y="91.3" transform="rotate(-90 155.9 91.3)">VBUS</text>
<text x="256.7" y="101.3">VBUS</text>
<text x="135.7" y="106.4">VBUS</text>
<text x="179.2" y="106.4">USB2_DP</text>
<text x="52.2" y="110.2">VBUS</text>
<text x="129.5" y="114">USB_UP_DM</text>
<text x="129.7" y="111.4">USB_UP_DP</text>
<text x="179.2" y="108.9">USB2_DM</text>
<text x="179.2" y="114">USB3_DP</text>
<text x="245.3" y="114">USB_UP_DM</text>
<text x="52.2" y="115.3">USB3_DP</text>
<text x="52.2" y="117.8">USB3_DM</text>
<text x="179.2" y="116.5">USB3_DM</text>
<text x="245.3" y="119.1">USB_UP_DP</text>
<text x="245.3" y="116.5">USB_UP_DM</text>
<text x="42.9" y="123.9" transform="rotate(-90 42.9 123.9)">4</text>
<text x="179.2" y="121.6">USB4_DP</text>
<text x="179.2" y="124.1">USB4_DM</text>
<text x="245.3" y="121.6">USB_UP_DP</text>
<text x="81" y="129.5" transform="rotate(-90 81 129.5)">USB3_DP</text>
<text x="86" y="129.7" transform="rotate(-90 86 129.7)">USB3_DM</text>
<text x="179.2" y="129.2">USB5_DP</text>
<text x="179.2" y="131.8">USB5_DM</text>
<text x="10.3" y="135.9">C</text>
<text x="272.7" y="133.2" transform="rotate(-90 272.7 133.2)">USB_UP_DP</text>
<text x="277.8" y="133.3" transform="rotate(-90 277.8 133.3)">USB_UP_DM</text>
<text x="285.3" y="135.9">C</text>
<text x="221.9" y="143.9" transform="rotate(-90 221.9 143.9)">GND</text>
<text x="229.6" y="143.9" transform="rotate(-90 229.6 143.9)">GND</text>
<text x="52.2" y="147">VBUS</text>
<text x="194.5" y="147">VBUS</text>
<text x="52.2" y="154.6">USB2_DM</text>
<text x="52.2" y="152.1">USB2_DP</text>
<text x="42.9" y="160.7" transform="rotate(-90 42.9 160.7)">4</text>
<text x="81" y="166.4" transform="rotate(-90 81 166.4)">USB2_DP</text>
<text x="86" y="166.6" transform="rotate(-90 86 166.6)">USB2_DM</text>
<text x="10.3" y="185.9">D</text>
<text x="285.3" y="185.9">D</text>
<text x="35" y="199.9">1</text>
<text x="85" y="199.9">2</text>
<text x="135" y="199.9">3</text>
<text x="185" y="199.9">4</text>
<text x="235" y="199.9">5</text>
<text x="285" y="199.9">6</text>
</g>
<g font-size="1.8" fill="#006464">
<text x="42" y="28.8">J5</text>
<text x="40.1" y="31.3">USB_A</text>
<text x="42.1" y="36.4">VBUS</text>
<text x="44.2" y="41.5">D+</text>
<text x="73.3" y="40.7" transform="rotate(-90 73.3 40.7)">U6</text>
<text x="41.5" y="47.2" transform="rotate(-90 41.5 47.2)">Shield</text>
<text x="44" y="47.2" transform="rotate(-90 44 47.2)">GND</text>
<text x="44.2" y="44">D-</text>
<text x="75.8" y="44.9" transform="rotate(-90 75.8 44.9)">SMF05CT1G</text>
<text x="153.7" y="45.3">0.1</text>
<text x="153.7" y="42.8">C10</text>
<text x="167.6" y="42.8">C4</text>
<text x="167.6" y="45.3">10uF</text>
<text x="181.6" y="42.8">C6</text>
<text x="181.6" y="45.3">0.1uF</text>
<text x="196.9" y="42.8">C7</text>
<text x="196.9" y="45.3">0.1uF</text>
<text x="212.1" y="42.8">C9</text>
<text x="212.1" y="45.3">10uF</text>
<text x="220.6" y="42.8">0.1uF</text>
<text x="223.4" y="45.3">C8</text>
<text x="235.8" y="42.8">0.1uF</text>
<text x="238.6" y="45.3">C5</text>
<text x="251.1" y="42.8">0.1uF</text>
<text x="253.8" y="45.3">C1</text>
<text x="80.5" y="52.9">GND</text>
<text x="147.8" y="52.9">GND</text>
<text x="161.8" y="52.9">GND</text>
<text x="175.8" y="52.9">GND</text>
<text x="191" y="52.9">GND</text>
<text x="206.2" y="52.9">GND</text>
<text x="227.8" y="52.9">GND</text>
<text x="243.1" y="52.9">GND</text>
<text x="258.3" y="52.9">GND</text>
<text x="35.8" y="57">GND</text>
<text x="42.9" y="57.3">GND</text>
<text x="40.1" y="70.7">USB_A</text>
<text x="42" y="68.2">J4</text>
<text x="42.1" y="75.8">VBUS</text>
<text x="73.3" y="77.6" transform="rotate(-90 73.3 77.6)">U5</text>
<text x="169.8" y="74.9" transform="rotate(-90 169.8 74.9)">C3</text>
<text x="172.3" y="74.9" transform="rotate(-90 172.3 74.9)">10uf</text>
<text x="44.2" y="80.9">D+</text>
<text x="44.2" y="83.4">D-</text>
<text x="75.8" y="81.7" transform="rotate(-90 75.8 81.7)">SMF05CT1G</text>
<text x="162.2" y="81.7" transform="rotate(-90 162.2 81.7)">+3.3V</text>
<text x="41.5" y="86.6" transform="rotate(-90 41.5 86.6)">Shield</text>
<text x="44" y="86.6" transform="rotate(-90 44 86.6)">GND</text>
<text x="80.5" y="89.8">GND</text>
<text x="172" y="84.7">GND</text>
<text x="191.8" y="87.2">4.7uf</text>
<text x="193" y="84.7">C2</text>
<text x="227.4" y="93.6">J6</text>
<text x="247.7" y="94.8">F5</text>
<text x="35.8" y="96.1">GND</text>
<text x="43.7" y="96.1">GND</text>
<text x="141.5" y="96.1">PWR_FLAG</text>
<text x="196.1" y="97.4">GND</text>
<text x="213.6" y="96.1">USB_C_Receptacle_USB2.0_16P</text>
<text x="232.6" y="101.2">VBUS</text>
<text x="244.8" y="97.4">Polyfuse</text>
<text x="40.1" y="105">USB_A</text>
<text x="42" y="102.5">J3</text>
<text x="145.3" y="106.3">VBUSM</text>
<text x="170.8" y="106.3">DP1</text>
<text x="233.8" y="106.3">CC1</text>
<text x="243.2" y="104">5.1k</text>
<text x="248.1" y="104">R6</text>
<text x="42.1" y="110.1">VBUS</text>
<text x="73.3" y="113.1" transform="rotate(-90 73.3 113.1)">U4</text>
<text x="145.3" y="111.4">DPU</text>
<text x="145.3" y="113.9">DMU</text>
<text x="155.8" y="108.4" transform="rotate(-90 155.8 108.4)">VDD5</text>
<text x="160.9" y="110.7" transform="rotate(-90 160.9 110.7)">VD33_O</text>
<text x="163.4" y="108.4" transform="rotate(-90 163.4 108.4)">VD33</text>
<text x="166" y="110.7" transform="rotate(-90 166 110.7)">VD18_O</text>
<text x="168.5" y="108.4" transform="rotate(-90 168.5 108.4)">VD18</text>
<text x="170.6" y="108.8">DM1</text>
<text x="170.8" y="113.9">DP2</text>
<text x="233.8" y="108.8">CC2</text>
<text x="234.7" y="113.9">D-</text>
<text x="244" y="111.1">5.1k</text>
<text x="248.6" y="111.1">R7</text>
<text x="253.2" y="111.4">GND</text>
<text x="258.3" y="113.9">GND</text>
<text x="44.2" y="115.2">D+</text>
<text x="44.2" y="117.7">D-</text>
<text x="75.8" y="117.3" transform="rotate(-90 75.8 117.3)">SMF05CT1G</text>
<text x="139.1" y="116.7">R5</text>
<text x="145.3" y="119">~{XRSTJ}</text>
<text x="170.6" y="116.4">DM2</text>
<text x="234.7" y="116.4">D-</text>
<text x="234.7" y="119">D+</text>
<text x="265" y="114.4" transform="rotate(-90 265 114.4)">U2</text>
<text x="267.6" y="118.6" transform="rotate(-90 267.6 118.6)">SMF05CT1G</text>
<text x="41.5" y="120.9" transform="rotate(-90 41.5 120.9)">Shield</text>
<text x="44" y="120.9" transform="rotate(-90 44 120.9)">GND</text>
<text x="80.5" y="125.3">GND</text>
<text x="129.1" y="120.8" transform="rotate(-90 129.1 120.8)">+3.3V</text>
<text x="145.3" y="121.5">BUSJ</text>
<text x="145.3" y="124.1">OVCJ</text>
<text x="170.6" y="124.1">DM3</text>
<text x="170.8" y="121.5">DP3</text>
<text x="234.7" y="121.5">D+</text>
<text x="36.8" y="130.7">GND</text>
<text x="42.9" y="130.9">GND</text>
<text x="129.6" y="127.9" transform="rotate(-90 129.6 127.9)">+3.3V</text>
<text x="137.1" y="130.4">R4</text>
<text x="170.6" y="131.7">DM4</text>
<text x="170.8" y="129.1">DP4</text>
<text x="232.5" y="129.1">SBU1</text>
<text x="232.5" y="131.7">SBU2</text>
<text x="272.3" y="126.6">GND</text>
<text x="105.6" y="136.8">22pF</text>
<text x="221.8" y="132.3" transform="rotate(-90 221.8 132.3)">SHIELD</text>
<text x="229.5" y="132.3" transform="rotate(-90 229.5 132.3)">GND</text>
<text x="40.1" y="141.8">USB_A</text>
<text x="42" y="139.3">J2</text>
<text x="106.6" y="139.3">C11</text>
<text x="132.3" y="140.6">Y1</text>
<text x="136.2" y="140.6">12Mhz</text>
<text x="162.1" y="139.3">TESTJ/EESDA</text>
<text x="162.8" y="141.8">LED1/EESCL</text>
<text x="175.2" y="143.3">24 LED</text>
<text x="178.7" y="140.6">D1</text>
<text x="42.1" y="146.9">VBUS</text>
<text x="73.3" y="150" transform="rotate(-90 73.3 150)">U3</text>
<text x="112.3" y="146.9">GND</text>
<text x="145.3" y="144.4">XOUT</text>
<text x="145.3" y="146.9">XIN</text>
<text x="169.9" y="144.4">LED2</text>
<text x="170.9" y="146.9">DRV</text>
<text x="180.8" y="144.4">GND</text>
<text x="44.2" y="152">D+</text>
<text x="44.2" y="154.5">D-</text>
<text x="75.8" y="154.1" transform="rotate(-90 75.8 154.1)">SMF05CT1G</text>
<text x="105.6" y="152">22pF</text>
<text x="106.6" y="154.5">C12</text>
<text x="145.3" y="152">REXT</text>
<text x="160.9" y="153.2" transform="rotate(-90 160.9 153.2)">VSS</text>
<text x="169.6" y="152">PWRJ</text>
<text x="187.9" y="151.5">R2</text>
<text x="41.5" y="157.7" transform="rotate(-90 41.5 157.7)">Shield</text>
<text x="44" y="157.7" transform="rotate(-90 44 157.7)">GND</text>
<text x="131.3" y="157.1">GND</text>
<text x="140.6" y="156.4" transform="rotate(-90 140.6 156.4)">R1</text>
<text x="150.4" y="157.1">FE1.1s</text>
<text x="154.1" y="159.6">U1</text>
<text x="163.8" y="158.3">PWR_FLAG</text>
<text x="37.3" y="166.7">GND</text>
<text x="42.9" y="167">GND</text>
<text x="80.5" y="162.2">GND</text>
<text x="112.3" y="162.2">GND</text>
<text x="158" y="164.7">GND</text>
</g>
<g font-size="1.8" fill="#a90000">
<text x="48.8" y="35.3">1</text>
<text x="48.8" y="40.4">3</text>
<text x="48.8" y="42.9">2</text>
<text x="40.4" y="50.2" transform="rotate(-90 40.4 50.2)">5</text>
<text x="48.8" y="74.7">1</text>
<text x="48.8" y="79.8">3</text>
<text x="48.8" y="82.3">2</text>
<text x="40.4" y="89.6" transform="rotate(-90 40.4 89.6)">5</text>
<text x="42.9" y="89.6" transform="rotate(-90 42.9 89.6)">4</text>
<text x="240" y="100.1">A4</text>
<text x="142.2" y="105.2">18</text>
<text x="154.7" y="102.9" transform="rotate(-90 154.7 102.9)">20</text>
<text x="159.8" y="102.9" transform="rotate(-90 159.8 102.9)">21</text>
<text x="162.3" y="102.9" transform="rotate(-90 162.3 102.9)">13</text>
<text x="164.8" y="102.9" transform="rotate(-90 164.8 102.9)">12</text>
<text x="167.4" y="102.9" transform="rotate(-90 167.4 102.9)">28</text>
<text x="175.2" y="105.2">11</text>
<text x="175.2" y="107.7">10</text>
<text x="240" y="107.7">B5</text>
<text x="240" y="105.2">A5</text>
<text x="48.8" y="109">1</text>
<text x="142.2" y="110.2">16</text>
<text x="142.2" y="112.8">15</text>
<text x="175.8" y="112.8">9</text>
<text x="240" y="112.8">A7</text>
<text x="48.8" y="114">3</text>
<text x="48.8" y="116.6">2</text>
<text x="142.2" y="117.9">17</text>
<text x="175.8" y="115.3">8</text>
<text x="240" y="115.3">B7</text>
<text x="240" y="117.9">A6</text>
<text x="40.4" y="123.9" transform="rotate(-90 40.4 123.9)">5</text>
<text x="142.2" y="120.4">19</text>
<text x="142.2" y="122.9">26</text>
<text x="175.8" y="120.4">7</text>
<text x="175.8" y="122.9">6</text>
<text x="240" y="120.4">B6</text>
<text x="175.8" y="128">5</text>
<text x="175.8" y="130.6">4</text>
<text x="240" y="130.6">B8</text>
<text x="240" y="128">A8</text>
<text x="220.7" y="137.2" transform="rotate(-90 220.7 137.2)">S1</text>
<text x="228.3" y="137.1" transform="rotate(-90 228.3 137.1)">A1</text>
<text x="142.8" y="143.3">2</text>
<text x="175.2" y="138.2">27</text>
<text x="175.2" y="140.7">23</text>
<text x="48.8" y="145.8">1</text>
<text x="142.8" y="145.8">3</text>
<text x="175.2" y="145.8">22</text>
<text x="48.8" y="150.9">3</text>
<text x="48.8" y="153.4">2</text>
<text x="142.2" y="150.9">14</text>
<text x="159.8" y="155.6" transform="rotate(-90 159.8 155.6)">1</text>
<text x="175.2" y="150.9">25</text>
<text x="40.4" y="160.7" transform="rotate(-90 40.4 160.7)">5</text>
</g>
<g font-size="1.8" fill="#0000c2">
<text x="186.5" y="190.4">BAREHUB</text>
<text x="199.2" y="190.4">BLUEPRINT</text>
<text x="206.4" y="193.9">22/2/2026</text>
</g>
<g font-size="1.4" fill="#a90000">
<text x="79.8" y="34.9" transform="rotate(-90 79.8 34.9)">6</text>
<text x="82.3" y="34.9" transform="rotate(-90 82.3 34.9)">5</text>
<text x="84.8" y="34.9" transform="rotate(-90 84.8 34.9)">4</text>
<text x="79.8" y="45.1" transform="rotate(-90 79.8 45.1)">1</text>
<text x="82.3" y="45.1" transform="rotate(-90 82.3 45.1)">2</text>
<text x="84.8" y="45.1" transform="rotate(-90 84.8 45.1)">3</text>
<text x="79.8" y="71.7" transform="rotate(-90 79.8 71.7)">6</text>
<text x="82.3" y="71.7" transform="rotate(-90 82.3 71.7)">5</text>
<text x="84.8" y="71.7" transform="rotate(-90 84.8 71.7)">4</text>
<text x="79.8" y="81.9" transform="rotate(-90 79.8 81.9)">1</text>
<text x="82.3" y="81.9" transform="rotate(-90 82.3 81.9)">2</text>
<text x="84.8" y="81.9" transform="rotate(-90 84.8 81.9)">3</text>
<text x="79.8" y="107.3" transform="rotate(-90 79.8 107.3)">6</text>
<text x="82.3" y="107.3" transform="rotate(-90 82.3 107.3)">5</text>
<text x="84.8" y="107.3" transform="rotate(-90 84.8 107.3)">4</text>
<text x="271.5" y="108.6" transform="rotate(-90 271.5 108.6)">6</text>
<text x="274.1" y="108.6" transform="rotate(-90 274.1 108.6)">5</text>
<text x="276.6" y="108.6" transform="rotate(-90 276.6 108.6)">4</text>
<text x="79.8" y="117.5" transform="rotate(-90 79.8 117.5)">1</text>
<text x="82.3" y="117.5" transform="rotate(-90 82.3 117.5)">2</text>
<text x="84.8" y="117.5" transform="rotate(-90 84.8 117.5)">3</text>
<text x="271.5" y="118.7" transform="rotate(-90 271.5 118.7)">1</text>
<text x="274.1" y="118.7" transform="rotate(-90 274.1 118.7)">2</text>
<text x="276.6" y="118.7" transform="rotate(-90 276.6 118.7)">3</text>
<text x="79.8" y="144.1" transform="rotate(-90 79.8 144.1)">6</text>
<text x="82.3" y="144.1" transform="rotate(-90 82.3 144.1)">5</text>
<text x="84.8" y="144.1" transform="rotate(-90 84.8 144.1)">4</text>
<text x="79.8" y="154.3" transform="rotate(-90 79.8 154.3)">1</text>
<text x="82.3" y="154.3" transform="rotate(-90 82.3 154.3)">2</text>
<text x="84.8" y="154.3" transform="rotate(-90 84.8 154.3)">3</text>
</g>
</svg>
